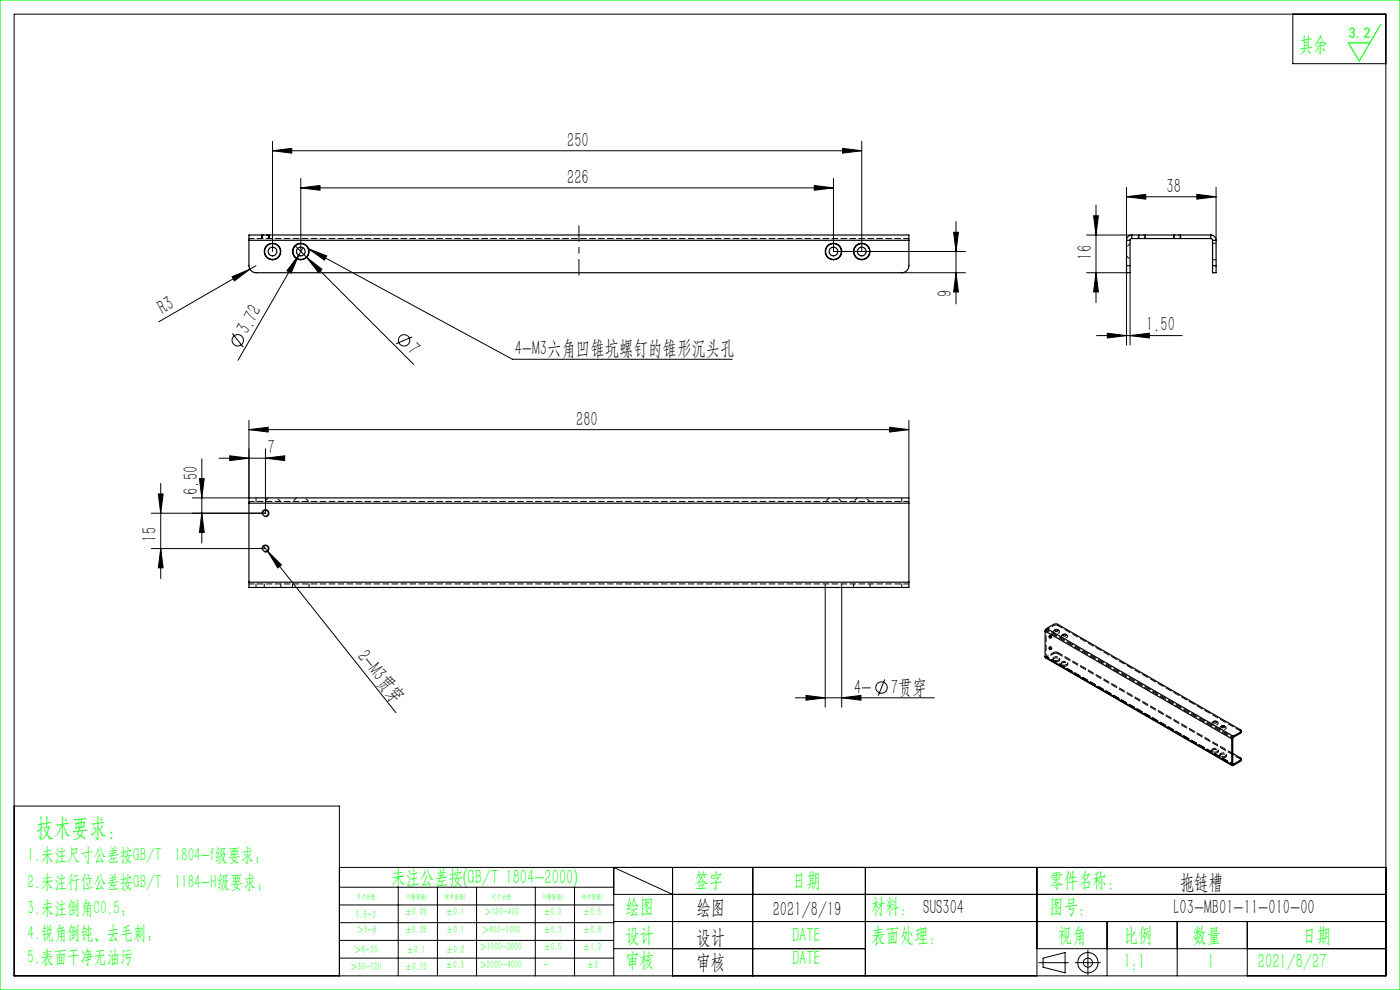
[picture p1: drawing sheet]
<svg xmlns="http://www.w3.org/2000/svg" width="297mm" height="210mm" viewBox="0 0 297 210" stroke-linecap="round" stroke-linejoin="round" font-family="sans-serif">
<g fill="none" stroke="#000" stroke-width=".21">
<path d="M3 3h291v204h-291zM274.3 3v10.5h19.7M57.8 32l4.1-.5v1zM57.8 30v23.4M57.8 32h125M63.8 39.9l4.1-.6v1.1zM63.8 37.9v15.5M63.8 39.9h113M172.7 39.3l4.1 .6-4.1 .5zM176.8 37.9v15.5h28M178.7 31.5l4.1 .5-4.1 .5zM182.8 30v23.4"/>
<path d="M239 39.7v11.3M258 39.7v11.3M49.2 58.7l3.8-1.6-3.3 2.5zM53 57.1l-19.3 11.2M54.3 56.4l-1.3 .7M55.6 49.9v.7M57.1 49.9v.7M62.6 52.1l25.2 25.2M63.3 54.2l-1.6 3.7-.8-.5zM63.3 54.2l-12.8 22.2M64.3 52.5l-1 1.7M65.1 54.6l3.2 2.5-.7 .7z"/>
<path d="M65.5 52.8l3.8 1.5-.5 .9zM65.5 52.8l43.2 23.4h46.6M191.3 57.9h13.5M202.3 49.3h1l-.5 4.1zM202.8 57.9l.5 4h-1zM202.8 47v17.5M230.5 57.9h8.5v15.3M230.5 49.9h9.6M232 45.8h1l-.5 4.1zM232.5 57.9l.5 4h-1zM232.5 43.5v20.7M239 41.7l4.1-.5v1z"/>
<path d="M239 41.7h19M239.7 57.9v15.3M241.5 49.9v.7M243 49.9v.7M249 49.9v.7M250.5 49.9v.7M253.9 41.2l4.1 .5-4.1 .5zM49.3 70.7l2.3 2.9M87.4 71.5l-3.4 1.4M232.6 71.2h18.2M234.9 70.7l4.1 .5-4.1 .5zM239.7 71.2l4.1-.5v1z"/>
<path d="M42.8 97.3v17.9M46.5 97.2h13.3M48.7 96.7l4.1 .5-4.1 .5zM52.8 91.1l4.1-.5v1zM52.8 89.1v16.5h-12M52.8 91.1h140M56.3 97.2l4.1-.5v1zM56.3 95.2v13.7h-24.2M188.7 90.6l4.1 .5-4.1 .5zM192.8 89.1v16.5M32.1 116.4h24.2M33.6 104.8h1l-.5 4.1z"/>
<path d="M34.1 116.4l.5 4h-1zM34.1 102.5v20.2M42.3 101.5h1l-.5 4.1zM42.8 108.9l.5 4h-1zM55.6 116.6a.75 .75 0 0 1 .6-1 .75 .75 0 0 1 .9 .8 .75 .75 0 0 1-1 .7M55.6 109.1a.75 .75 0 0 1 .6-1 .75 .75 0 0 1 .9 .8 .75 .75 0 0 1-1 .7M55.8 115.8l28.2 35.4M56.8 117l2.9 2.8-.8 .7zM175.1 124.6v25.4M178.6 124.6v25.4M222.7 137.2a.25 .25 0 0 1 .4 .2 .25 .25 0 0 1-.2 .3zM222.7 134.8a.25 .25 0 0 1 .4 .1 .25 .25 0 0 1-.2 .4z"/>
<path d="M168.7 148h29.5M171 147.5l4.1 .5-4.1 .5zM178.6 148l4-.5v1zM187.7 144.1l-1.4 3.5M3 171h69v36M72 184h222M72 188.2h58.2M72 192h58.2M72 195.7h58.2M72 199.5h58.2M84.5 188.2v18.8M92.8 188.2v18.8"/>
<path d="M101.1 188.2v18.8M113.6 188.2v18.8M121.9 188.2v18.8M130.2 189.7h163.8M130.2 195.5h163.8M142.7 189.7l-12.5-5.7v23M142.7 184v23M159.7 184v23M183.6 184v23M220 184v23M234.9 195.5v11.5M249.7 195.5v11.5"/>
<path d="M264.6 195.5v11.5M72 203.2h58.2M130.2 201.2h53.4M220 201.2h74M220.4 204.2h6.2M221.3 203.2l4.7-1.1v4.3l-4.7-1.2zM228.1 204.2h5.3M230.8 201.5v5.3"/>
<circle cx="50.4" cy="72.2" r="1.21"/>
<circle cx="85.7" cy="72.2" r="1.21"/>
<circle cx="187" cy="145.8" r="1.21"/>
<circle cx="230.8" cy="204.2" r="2.15"/>
<circle cx="230.8" cy="204.2" r=".96"/>
</g>
<path d="M122.8 58.4v-10.5" fill="none" stroke="#000" stroke-width=".21" stroke-dasharray="30.5 1.3 1.3 1.3" stroke-dashoffset="27.1"/>
<path d="M0 0h297v210h-297zM292.9 5.2l-4.5 7.7-2.4-3.8h4.6" fill="none" stroke="#0f0" stroke-width=".25"/>
<path d="M57.1 49.9h-1.5M243 49.9h-1.5M250.5 49.9h-1.5M221.9 139.2v-5.5" fill="none" stroke="#000" stroke-width=".21" stroke-dasharray="1.3 .6" stroke-dashoffset=".8"/>
<g fill="#000">
<path d="M49.2 58.7l3.8-1.6-3.3 2.5zM63.3 54.2l-1.6 3.7-.8-.5zM65.1 54.6l3.2 2.5-.7 .7zM65.5 52.8l3.8 1.5-.5 .9zM56.8 117l2.9 2.8-.8 .7z"/>
<path d="M57.8 32l4.1-.5v1zM178.7 31.5l4.1 .5-4.1 .5z"/>
<path d="M63.8 39.9l4.1-.6v1.1zM172.7 39.3l4.1 .6-4.1 .5z"/>
<path d="M202.3 49.3h1l-.5 4.1zM202.8 57.9l.5 4h-1zM232 45.8h1l-.5 4.1zM232.5 57.9l.5 4h-1z"/>
<path d="M239 41.7l4.1-.5v1zM253.9 41.2l4.1 .5-4.1 .5z"/>
<path d="M56.3 97.2l4.1-.5v1zM48.7 96.7l4.1 .5-4.1 .5z"/>
<path d="M188.7 90.6l4.1 .5-4.1 .5zM52.8 91.1l4.1-.5v1zM239.7 71.2l4.1-.5v1zM234.9 70.7l4.1 .5-4.1 .5z"/>
<path d="M33.6 104.8h1l-.5 4.1zM34.1 116.4l.5 4h-1z"/>
<path d="M42.8 108.9l.5 4h-1zM42.3 101.5h1l-.5 4.1z"/>
<path d="M171 147.5l4.1 .5-4.1 .5zM178.6 148l4-.5v1z"/>
</g>
<g fill="none" stroke="#000" stroke-width=".25">
<path d="M52.8 51v5.4a1.5 1.5 0 0 0 1.5 1.5h137a1.5 1.5 0 0 0 1.5-1.5v-5.4M52.8 51v-1.1h140v1.1M52.8 51h140M239 56.4v1.5h.7v-1.5M239 51h.7M239 56.4h.7M239 51v5.4M239.7 51v5.4M240.1 50.6l-.3 .1-.1 .3M240.1 49.9a1.12 1.12 0 0 0-1.1 1.1M240.1 49.9h16.8M240.1 50.6h16.8"/>
<path d="M240.1 49.9v.7M256.9 49.9a1.12 1.12 0 0 1 1.1 1.1M256.9 50.6l.2 .1 .1 .3M256.9 49.9v.7M257.2 56.4v1.5h.8v-1.5M257.2 51h.8M257.2 56.4h.8M257.2 51v5.4M258 51v5.4M52.8 106.7v-1.1h140v1.1M52.8 106.7v16.8M52.8 106.7h140"/>
<path d="M192.8 106.7v16.8M52.8 123.5v1.1h140v-1.1M52.8 123.5h140M221.7 139.3l.1 .2 39.6 22.9M221.7 133.9l39.6 22.8M221.7 139.3l39.6 22.9M221.7 133.9v5.4M222 133.3l-.3 .6M222 133.3l1.6-.9h.8l38.7 22.4a.26 .26 0 0 1 .2 .2 .26 .26 0 0 1-.2 .3M222 133.3l39.6 22.9M222.6 137.4a.22 .22 0 0 1 .3 .1 .22 .22 0 0 1-.2 .3zM222.6 134.9a.22 .22 0 0 1 .3 .2 .22 .22 0 0 1-.2 .2z"/>
<path d="M222.7 135l.2 .2M222.7 137.4l.2 .2M223.8 133.7h.7M223.8 133.6a.33 .33 0 0 1 .4-.1 .33 .33 0 0 1 .2 .4 .34 .34 0 0 1-.4 .1 .34 .34 0 0 1-.2-.4zM225.5 134.6h.6M225.5 134.6a.34 .34 0 0 1 .4-.1 .34 .34 0 0 1 .2 .4 .34 .34 0 0 1-.4 .1 .34 .34 0 0 1-.2-.4zM257.4 153.1h.7M257.4 153.1a.34 .34 0 0 1 .5-.2 .34 .34 0 0 1 .2 .4 .34 .34 0 0 1-.4 .1 .34 .34 0 0 1-.3-.3zM259.1 154.1h.7M259.1 154a.33 .33 0 0 1 .4-.1 .33 .33 0 0 1 .3 .4 .34 .34 0 0 1-.4 .1 .34 .34 0 0 1-.3-.4zM261.3 156.7v5.5M261.5 159.8l1.6 1a.26 .26 0 0 1 .2 .2 .26 .26 0 0 1-.2 .3"/>
<path d="M261.5 156.6l-.2 .1M261.5 156.6v5.5M261.6 156.2l-.3 .5M261.6 156.4l-.1 .2M261.6 156.2v.2M263.1 155.3l-1.5 .9M263.1 155.3v.2M263.1 155.5l-1.5 .9M263.3 155.1l-.2 .4M261.3 162.2l.1 .2h.2M261.5 162.1h.1M261.5 162.1l-.2 .1"/>
<path d="M261.6 162.1v.3M263.1 161.3v.2M263.1 161.3l-1.5 .8M263.1 161.5l-1.5 .9M263.3 161l-.2 .5"/>
<circle cx="57.8" cy="53.4" r="1.75"/>
<circle cx="57.8" cy="53.4" r=".93"/>
<circle cx="57.8" cy="53.4" r="1.68"/>
<circle cx="63.8" cy="53.4" r="1.75"/>
<circle cx="63.8" cy="53.4" r=".93"/>
<circle cx="63.8" cy="53.4" r="1.68"/>
<circle cx="176.8" cy="53.4" r="1.68"/>
<circle cx="176.8" cy="53.4" r="1.75"/>
<circle cx="176.8" cy="53.4" r=".93"/>
<circle cx="182.8" cy="53.4" r="1.68"/>
<circle cx="182.8" cy="53.4" r="1.75"/>
<circle cx="182.8" cy="53.4" r=".93"/>
<circle cx="56.3" cy="108.9" r=".62"/>
<circle cx="56.3" cy="116.4" r=".62"/>
</g>
<path d="M52.8 50.6h140M52.8 106.4h140M192.8 123.9h-140M224.4 138.4l37.1 21.4M224.4 138.6l38.7 22.4M224.5 133.7a.38 .38 0 0 1 .3 .4 .38 .38 0 0 1-.6 .3 .45 .45 0 0 1-.6-.1 .45 .45 0 0 1 0-.6h.2M226.1 134.6a.38 .38 0 0 1 .4 .5 .38 .38 0 0 1-.6 .2 .45 .45 0 0 1-.6 0 .45 .45 0 0 1 0-.6l.2-.1M258.1 153.1a.38 .38 0 0 1 .3 .5 .38 .38 0 0 1-.5 .2 .45 .45 0 0 1-.6-.1 .45 .45 0 0 1 0-.5l.1-.1M259.8 154.1a.38 .38 0 0 1 .3 .5 .38 .38 0 0 1-.5 .2 .45 .45 0 0 1-.6-.1 .45 .45 0 0 1 0-.6h.1M263.1 155l-38.7-22.3" fill="none" stroke="#000" stroke-width=".21" stroke-dasharray="1.3 .6" stroke-dashoffset=".2"/>
<g fill="none" stroke="#000" stroke-width=".21" stroke-dasharray="1.3 .6" stroke-dashoffset=".4">
<path d="M55.7 49.9v.7M56.9 50.6v-.7M241.6 49.9v.7M242.9 50.6v-.7M249.1 49.9v.7M250.4 50.6v-.7M257.2 55.1h.8M258 51.6h-.8M54.3 106.4v-.8M191.3 105.6v.8M54.3 124.6v-.7M56.1 123.9v.7"/>
<path d="M59.6 124.6v-.7M62.1 123.9v.7M65.6 124.6v-.7M175.1 123.9v.7M178.6 124.6v-.7M181.1 123.9v.7M184.6 124.6v-.7M191.3 123.9v.7M223.5 132.7h.9M223.5 138.6h.9M224.4 138.4h-.9"/>
</g>
<path d="M239 54.3l.7 .7M239.7 51.7l-.7 .7M56.9 105.6l-.8 .8M59.5 106.4l-.8-.8M62.9 105.6l-.8 .8M65.5 106.4l-.8-.8M175.9 105.6l-.8 .8M178.5 106.4l-.8-.8M181.9 105.6l-.8 .8M184.5 106.4l-.8-.8" fill="none" stroke="#000" stroke-width=".21" stroke-dasharray="1.3 .6" stroke-dashoffset=".5"/>
<path d="M221.9 139.2l39.6 22.9M222 139.3l39.5 22.8M222 133.6l39.6 22.8M222 139.5l39.6 22.9M261.5 156.6l-39.6-22.9" fill="none" stroke="#000" stroke-width=".21" stroke-dasharray="1.3 .6" stroke-dashoffset=".6"/>
<g fill="none" stroke="#000" stroke-width=".21" stroke-dasharray="1.3 .6">
<path d="M221.9 133.7l.1-.1M221.9 133.7l-.2 .2M221.9 139.2l-.2 .1M222 139.5h-.2M222 139.3l-.1-.1M222 133.6v-.3M222 139.3v.2M222.8 134.8l-.2 .1M222.8 137.2l-.2 .2M222.8 135.3l.2-.1M222.8 137.8l.2-.1M223.1 135.1l-.2 .1"/>
<path d="M223.1 137.6h-.2M223.4 139.7v.2M223.5 132.4v.3M223.5 138.4v.2M223.9 133.6l-.3 .1M224.4 132.7v-.3M224.4 138.6v-.2M224.6 133.7l-.2-.1M224.8 139.9v-.2M225.5 134.6l-.2 .1M226.3 134.7l-.2-.1M225.1 140.7v.2"/>
<path d="M226.5 140.9v-.2M257.1 159.1v.3M257.5 153l-.2 .1M258.2 153.1l-.2-.1M258.5 159.4v-.3M259.2 154l-.2 .1M259.9 154.1l-.2-.1M263.1 154.8v.2M263.1 155l.2 .3M258.8 160.1v.3M260.2 160.4v-.3M263.1 160.8v.2"/>
<path d="M263.1 161l.2 .3"/>
</g>
<path d="M261.5 162.1l-39.5-22.8" fill="none" stroke="#000" stroke-width=".21" stroke-dasharray="1.3 .6" stroke-dashoffset=".7"/>
<path d="M222 139.3l1.5-.9M222 139.5l1.5-.9M223.5 132.7l-1.5 .9" fill="none" stroke="#000" stroke-width=".21" stroke-dasharray="1.3 .6" stroke-dashoffset=".9"/>
<path d="M223.6 140a.72 .72 0 0 0 1.2-.4 .77 .77 0 0 0-.8-.3 .77 .77 0 0 0-.6 .5l.2 .2M224.6 139.7a.37 .37 0 0 1 .2 .4 .37 .37 0 0 1-.5 .2 .53 .53 0 0 1-.6 0 .53 .53 0 0 1-.2-.6l.6-.2 .5 .2M225.3 141a.72 .72 0 0 0 1.2-.4 .77 .77 0 0 0-.8-.3 .77 .77 0 0 0-.6 .5l.2 .2M226.3 140.6a.37 .37 0 0 1 .2 .5 .37 .37 0 0 1-.5 .2 .53 .53 0 0 1-.6 0 .53 .53 0 0 1-.2-.6l.6-.2 .5 .1M257.3 159.4a.72 .72 0 0 0 1.1-.4 .77 .77 0 0 0-.7-.3 .77 .77 0 0 0-.6 .5l.2 .2M258.3 159.1a.37 .37 0 0 1 .1 .5 .37 .37 0 0 1-.4 .2 .53 .53 0 0 1-.6-.1 .53 .53 0 0 1-.2-.5l.6-.2 .5 .1M259 160.4a.72 .72 0 0 0 1.1-.4 .77 .77 0 0 0-.7-.3 .77 .77 0 0 0-.6 .5l.2 .2M260 160.1a.37 .37 0 0 1 .1 .5 .37 .37 0 0 1-.5 .1 .53 .53 0 0 1-.5 0 .53 .53 0 0 1-.2-.5l.6-.2 .5 .1" fill="none" stroke="#000" stroke-width=".21" stroke-dasharray="1.3 .6" stroke-dashoffset="-.2"/>
<path d="M222.7 135l.2-.2 .2 .3M222.7 137.4l.2-.1 .2 .3" fill="none" stroke="#000" stroke-width=".21" stroke-dasharray="1.3 .6" stroke-dashoffset=".3"/>
<text font-size="5.4" fill="#0f0" x="7.7" y="177.2">技术要求：</text>
<g font-size="4.4" fill="#0f0">
<text x="275.6" y="10.8">其余</text>
<text x="83" y="187.5">未注公差按(GB/T 1804-2000)</text>
<text x="147.3" y="188">签字</text>
<text x="168" y="188">日期</text>
<text x="222.6" y="188">零件名称：</text>
<text x="132.7" y="193.6">绘图</text>
<text x="184.8" y="193.6">材料： SUS304</text>
<text x="222.6" y="193.6">图号：</text>
<text x="132.7" y="199.8">设计</text>
<text x="168" y="199.8">DATE</text>
<text x="184.8" y="199.8">表面处理：</text>
<text x="224.4" y="199.8">视角</text>
<text x="238.4" y="199.8">比例</text>
<text x="253" y="199.8">数量</text>
<text x="276.3" y="199.8">日期</text>
<text x="132.7" y="205.1">审核</text>
<text x="168" y="204.6">DATE</text>
<text x="238.4" y="205.3">1:1</text>
<text x="256.2" y="205.3">1</text>
<text x="266.9" y="205.3">2021/8/27</text>
</g>
<g font-size="4.4">
<text x="120.3" y="31.1">250</text>
<text x="120.3" y="39">226</text>
<text x="247.5" y="40.9">38</text>
<text x="231.6" y="55" transform="rotate(-90 231.6 55)">16</text>
<text x="201.9" y="62.9" transform="rotate(-90 201.9 62.9)">9</text>
<text x="34.6" y="66.8" transform="rotate(-30 34.6 66.8)">R3</text>
<text x="52.6" y="71.1" transform="rotate(-60 52.6 71.1)">3.72</text>
<text x="243.1" y="70.3">1.50</text>
<text x="86.2" y="74.5" transform="rotate(45 86.2 74.5)">7</text>
<text x="109.2" y="75.3">4-M3六角凹锥坑螺钉的锥形沉头孔</text>
<text x="122.2" y="90.3">280</text>
<text x="56.7" y="96.3">7</text>
<text x="41.9" y="105" transform="rotate(-90 41.9 105)">6.50</text>
<text x="33.2" y="114.9" transform="rotate(-90 33.2 114.9)">15</text>
<text x="75.6" y="139.3" transform="rotate(52 75.6 139.3)">2-M3贯穿</text>
<text x="181.2" y="147.1">4-</text>
<text x="189" y="147.1">7贯穿</text>
<text x="250.3" y="188.6">拖链槽</text>
<text x="147.8" y="194">绘图</text>
<text x="163.9" y="194.3">2021/8/19</text>
<text x="249" y="194">L03-MB01-11-010-00</text>
<text x="147.8" y="200.2">设计</text>
<text x="147.8" y="205.5">审核</text>
</g>
<g font-size="4" fill="#0f0">
<text x="5.9" y="182.6">1.未注尺寸公差按GB/T 1804-f级要求；</text>
<text x="5.9" y="188.4">2.未注行位公差按GB/T 1184-H级要求；</text>
<text x="5.9" y="193.9">3.未注倒角C0.5；</text>
<text x="5.9" y="199.2">4.锐角倒钝、去毛刺；</text>
<text x="5.9" y="204.2">5.表面干净无油污</text>
</g>
<text font-size="3.2" fill="#0f0" x="286.1" y="8">3.2</text>
<g font-size="2.3" fill="#0f0">
<text x="75.5" y="194.7">0.5-3</text>
<text x="75.6" y="198">＞3-6</text>
<text x="85.9" y="194.2">±0.05</text>
<text x="85.9" y="198">±0.05</text>
<text x="94.6" y="194.2">±0.1</text>
<text x="94.6" y="198">±0.1</text>
<text x="102.2" y="198">＞400-1000</text>
<text x="102.7" y="194.2">＞120-400</text>
<text x="115.3" y="194.2">±0.2</text>
<text x="115.3" y="198">±0.3</text>
<text x="123.7" y="194.2">±0.5</text>
<text x="123.7" y="198">±0.8</text>
<text x="75.1" y="202.2">＞6-30</text>
<text x="86.3" y="202.2">±0.1</text>
<text x="94.6" y="202.2">±0.2</text>
<text x="101.7" y="201.6">＞1000-2000</text>
<text x="115.3" y="201.6">±0.5</text>
<text x="123.7" y="201.6">±1.2</text>
<text x="74.3" y="205.8">＞30-120</text>
<text x="85.9" y="205.8">±0.15</text>
<text x="94.5" y="205.4">±0.3</text>
<text x="101.7" y="205.4">＞2000-4000</text>
<text x="115.3" y="205.4">-</text>
<text x="124.5" y="205.4">±2</text>
</g>
<g font-size="1.5" fill="#0f0">
<text x="75.5" y="190.6">尺寸分段</text>
<text x="86.4" y="190.6">F(精密级)</text>
<text x="94.4" y="190.6">M(中密级)</text>
<text x="104.3" y="190.6">尺寸分段</text>
<text x="115.2" y="190.6">F(精密级)</text>
<text x="123.5" y="190.6">M(中密级)</text>
</g>
</svg>
